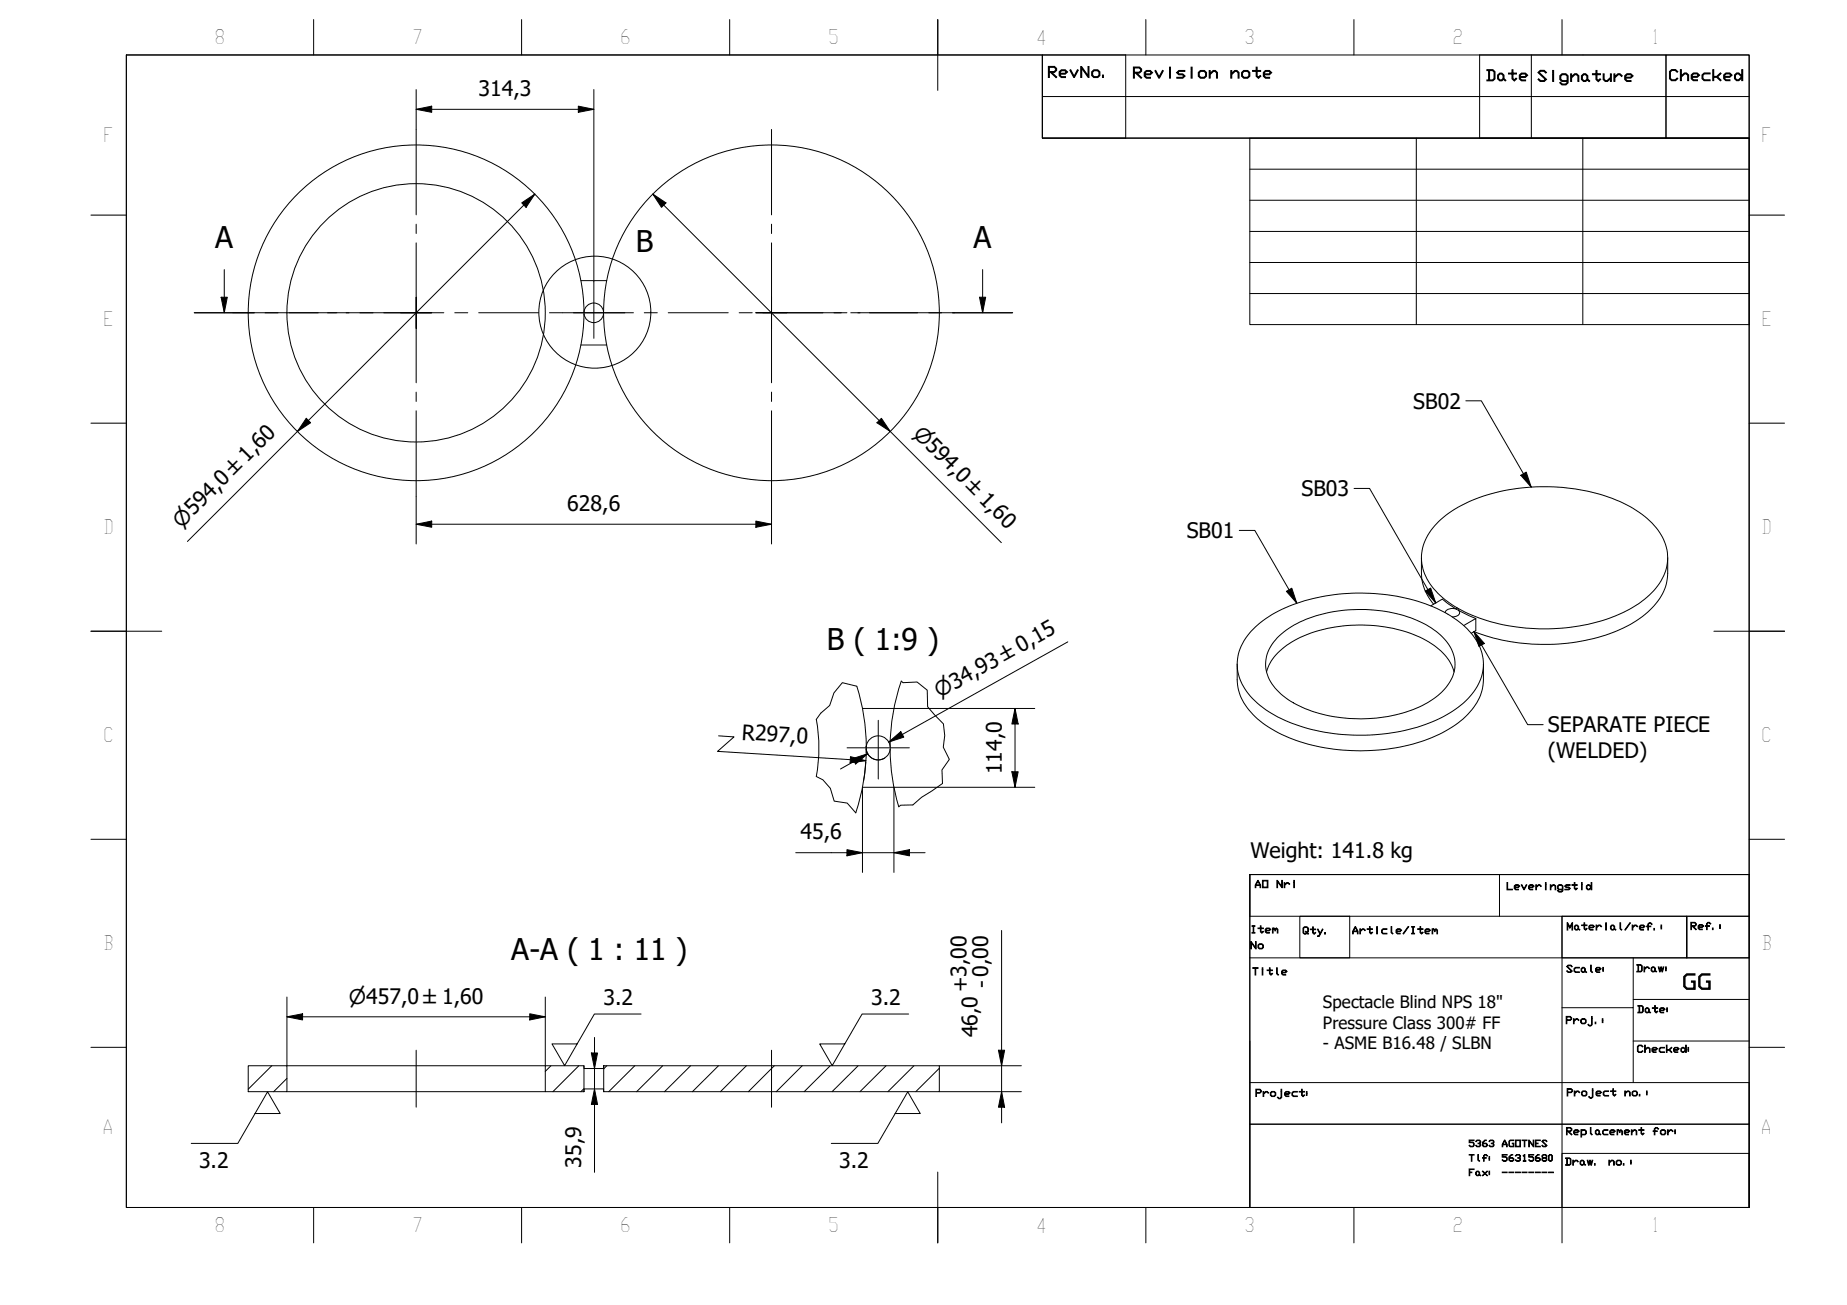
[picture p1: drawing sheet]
<svg xmlns="http://www.w3.org/2000/svg" width="297mm" height="210mm" viewBox="0 0 297 210" stroke-linecap="round" stroke-linejoin="round" font-family="sans-serif">
<!-- layer: Hatch (ISO) -->
<g fill="none" stroke="#000" stroke-width=".16">
<path d="M43.7 171.4l-3.8 3.8M46.1 173.5l-2.1 2.1M88.6 171.4l-.9 .9M93.1 171.4l-4.2 4.2M93.9 175.1l-.5 .5M97.6 171.4l-.5 .5M102.1 171.4l-4.2 4.2M106.6 171.4l-4.2 4.2M111.1 171.4l-4.2 4.2M115.5 171.4l-4.1 4.2M120 171.4l-4.1 4.2M124.5 171.4l-4.1 4.2"/>
<path d="M129 171.4l-4.2 4.2M133.5 171.4l-4.2 4.2M138 171.4l-4.2 4.2M142.5 171.4l-4.2 4.2M147 171.4l-4.2 4.2M151.1 171.8l-3.8 3.8"/>
</g>
<!-- layer: Visible (ISO) -->
<g fill="none" stroke="#000" stroke-width=".16">
<path d="M93.4 45.1h4.2M93.4 55.5h4.2M93.9 50.1a27 27 0 0 0-39.9-23.5 27 27 0 0 0-1.8 46.3 27 27 0 0 0 41.6-20.3l.1-2.1M93.9 50.5a1.58 1.58 0 0 0 1.6 1.4 1.58 1.58 0 0 0 1.6-1.4M93.9 50.1v.4M93.9 50.1a1.58 1.58 0 0 1 1.6-1.4 1.58 1.58 0 0 1 1.6 1.4M97.1 50.1v.4M97.1 50.1a27 27 0 0 1 39.9-23.5 27 27 0 0 1 1.8 46.3 27 27 0 0 1-41.6-20.3l-.1-2.1M228.6 89.7v2.5a7.7 7.7 0 0 0 2 5M230.1 97.4l1.9-1 2.3 1.6M234.3 97.7l.2 .2M234.3 98a1.41 1.41 0 0 0-1.9 .5"/>
<path d="M234.3 97.7a11.3 11.3 0 0 1-5.5-6.2 7.6 7.6 0 0 1 2.6-7.7 23.1 23.1 0 0 1 13.4-5.3 30.7 30.7 0 0 1 17.3 3 11.2 11.2 0 0 1 5.9 6.6 7.7 7.7 0 0 1-2.7 7.6 22.3 22.3 0 0 1-12 5.1 30.7 30.7 0 0 1-18.8-2.9M234.3 97.7v.3M234.5 98.1a.57 .57 0 0 1 .2 .7 .57 .57 0 0 1-.6 .4h-.5M234.5 98.1l2.8 1.4M234.5 97.9v.2M268.2 89.7v2.5a9 9 0 0 1-4.1 7 26.7 26.7 0 0 1-15.5 4.4 30.7 30.7 0 0 1-11.5-2M131.3 115.7a25.4 25.4 0 0 1 0 9.2M137.8 110.4a33 33 0 0 1 1.5 9.6M138.7 114h5.1M144.9 109.6a33 33 0 0 0-1.7 10.4M199 106.8v2.5a9 9 0 0 0 4.1 7 27.1 27.1 0 0 0 16.4 4.4 26.6 26.6 0 0 0 14.9-4.4 9 9 0 0 0 4.2-7v-2.5M201.2 101.6a20.4 20.4 0 0 1 11.3-5.6 30.7 30.7 0 0 1 20.4 2.8 11.3 11.3 0 0 1 5.4 6.3 7.6 7.6 0 0 1-2.6 7.6 23.1 23.1 0 0 1-13.3 5.4 29.4 29.4 0 0 1-18.4-3.6 10 10 0 0 1-5-6.9 7.6 7.6 0 0 1 2.2-6z"/>
<path d="M203.7 108.1a8.9 8.9 0 0 1 5-5.4 24 24 0 0 1 20.6 .3 8.6 8.6 0 0 1 4.5 5.1M205.4 102.6a17.5 17.5 0 0 1 10.5-4.4 22.8 22.8 0 0 1 14.3 2.8 7.4 7.4 0 0 1 3.8 5.7 7.3 7.3 0 0 1-3.9 6 22.9 22.9 0 0 1-15.6 2.6 16.1 16.1 0 0 1-9.4-4.6 5.7 5.7 0 0 1 .3-8.1zM235.4 100.6l1.9-1.1v1.9l-.7 .5M138.7 126.6h5.1M139.3 120v.5M139.3 120a1.94 1.94 0 0 1 3-1.3 1.94 1.94 0 0 1 0 3.2 1.94 1.94 0 0 1-3-1.4M139.3 120.6a33 33 0 0 1-1.7 10.1M143.2 120.6a33 33 0 0 0 1.3 9.2M39.9 171.4h6.2v4.2h-6.2zM46.1 175.6h41.6M46.1 171.4h41.6M87.7 171.4h6.2v4.2h-6.2z"/>
<path d="M93.9 171.4v.5h3.2v-.5M93.9 175.6v-.5h3.2v.5M97.1 171.4h54v4.2h-54z"/>
<circle cx="66.9" cy="50.3" r="20.8"/>
</g>
<!-- layer: Break Line (ISO) -->
<path d="M137.8 110.4l-2.3-.6-1.4 1.7-.7 2-1.4 1.2-.7 1M144.9 109.6l.3 .2 2.3-.1 1.6 1.3 .1 2.7 2.5 2.7 .2 1.9-.2 1.9 1 1.9-1.2 1.7 .1 2.2-3.4 2.2-1.4 1.3h-2l-.3 .3M131.3 124.9l1 .5 1.2 1.4 .7 2.1 2 .3 1.4 1.5" fill="none" stroke="#000" stroke-width=".16"/>
<!-- layer: Section Line (ISO) -->
<g fill="none" stroke="#000" stroke-width=".16">
<path d="M31.2 50.3h9.7M35.6 47.8h1l-.5 2.5zM36.1 43.4v6.9M42.6 50.3h2.1M46.5 50.3h9.6M57.9 50.3h2.1M61.7 50.3h9.7M73.1 50.3h2.1M77 50.3h9.6M88.4 50.3h2.1M92.2 50.3h9.7M103.6 50.3h2.1"/>
<path d="M107.5 50.3h9.6M118.9 50.3h2.1M122.7 50.3h9.7M134.1 50.3h2.1M138 50.3h9.6M149.4 50.3h2M153.2 50.3h9.7M157.5 47.8h1l-.5 2.5zM158 43.4v6.9"/>
</g>
<path d="M35.6 47.8h1l-.5 2.5zM157.5 47.8h1l-.5 2.5z" fill="#000"/>
<!-- layer: Detail Boundary (ISO) -->
<circle cx="95.7" cy="50.2" r="9" fill="none" stroke="#000" stroke-width=".16"/>
<!-- layer: BOXES -->
<g fill="none" stroke="#000" stroke-width=".16">
<path d="M167.6 8.8v6.7h113.7M167.6 15.5v6.7h113.7M167.6 8.8h13.4v13.4h-13.4zM238 8.8h29.9v13.4h-29.9zM246.3 8.8v13.4M267.9 8.8h13.4v13.4h-13.4zM201 140.7h80.3h-80.3v6.7h80.3v-6.7v53.5h-80.3zM201 154.1h80.3M209 147.4h8.1v6.7h-8.1zM241.2 140.7v6.7M251.2 147.4h20.1v6.7v-6.7h10v6.7h-30.1zM251.2 147.4v46.8v-8.7h30.1v8.7"/>
<path d="M262.7 154.1v8h-11.5M201 174.1h80.3v6.7h-80.3v13.4M201 167.4v13.4h80.3v13.4M262.7 162.1v12M262.7 160.8h18.6M262.7 167.4h18.6M201 194.2h80.3"/>
</g>
<!-- layer: BORDER -->
<g fill="none" stroke="#000" stroke-width=".16">
<path d="M20.3 8.8h261v185.4h-261zM50.4 3.1v5.7M83.9 3.1v5.7M117.3 3.1v5.7M150.8 3.1v11.4M184.3 3.1v5.7M217.7 3.1v5.7M251.2 3.1v5.7M14.6 34.6h5.7M281.3 34.6h5.7M14.6 68.1h5.7M281.3 68.1h5.7"/>
<path d="M14.6 101.5h11.4M275.6 101.5h11.4M14.6 135h5.7M281.3 135h5.7M14.6 168.5h5.7M281.3 168.5h5.7M50.4 194.2v5.7M83.9 194.2v5.7M117.3 194.2v5.7M150.8 188.5v11.4M184.3 194.2v5.7M217.7 194.2v5.7"/>
<path d="M251.2 194.2v5.7"/>
</g>
<!-- layer: 0 -->
<path d="M20.3 8.8h147.3v13.4h113.7v30h-80.3v-30h80.3v118.5h-80.3v53.5h-180.7zM201 27.2h80.3M201 32.2h80.3M201 37.2h80.3M227.8 22.2v30M254.6 22.2v30M201 42.2h80.3M201 47.2h80.3" fill="none" stroke="#000" stroke-width=".16"/>
<!-- layer: Center Mark (ISO) -->
<g fill="none" stroke="#000" stroke-width=".16">
<path d="M66.9 39.1v11.2v-2.5M66.9 20.8v13.8M66.9 36.1v1.5M124.1 39.1v11.2v-2.5M124.1 20.8v13.8M124.1 36.1v1.5M37.4 50.3h13.8M52.7 50.3h1.5M55.7 50.3h11.2h-2.5M66.9 52.8v-2.5v11.3M69.4 50.3h-2.5h2.5M90.5 50.3h10"/>
<path d="M95.5 45.3v9.1M121.6 50.3h2.5h-2.5M124.1 52.8v-2.5v11.3M126.6 50.3h-2.5h11.2M136.8 50.3h1.5M139.8 50.3h13.8M66.9 63.1v1.5M66.9 66.1v13.7M124.1 63.1v1.5M124.1 66.1v13.7M141.2 115.9v9.4M136.2 120.3h10"/>
</g>
<!-- layer: Centerline (ISO) -->
<path d="M66.9 168.9v9.2M124.1 168.9v9.2" fill="none" stroke="#000" stroke-width=".16"/>
<!-- layer: Dimension (ISO) -->
<g fill="none" stroke="#000" stroke-width=".16">
<path d="M66.9 17.6l2.5-.5v1zM66.9 17.6h28.6M66.9 14.4v6.4M93 17.1l2.5 .5-2.5 .5zM95.5 14.4v30.9M83.9 32.6l2.1-1.4-1.4 2.2zM86 31.2l-55.9 55.9M105 31.2l2.1 1.4-.7 .8zM105 31.2l56 56.1M49.3 67.3l.7 .7-2.2 1.4zM66.9 79.8v7.7M124.1 79.8v7.7"/>
<path d="M141.8 67.3l1.4 2.1-2.2-1.4zM66.9 84.3l2.5-.5v1zM66.9 84.3h57.2M121.6 83.8l2.5 .5-2.5 .5zM115.6 118.4l2.4 .1-2.6 2.4 23.9 1.5M142.9 119.4l2-1.7 .5 .9zM143.8 114h22.6M163.2 114l.5 2.5h-1zM163.2 114v12.6M171.7 103.2l-28.8 16.2 2.2-1.3M128 137.2h20.8M136.2 136.7l2.5 .5-2.5 .5z"/>
<path d="M136.8 121.7l2.5 .7-2.6 .3zM137.1 122l2.5-.8-2 1.7zM138.7 126.6v13.7M139.2 122.6l-.3 2.9M139.3 121v-.6a1.9 1.9 0 0 0 1.8 1.8M139.3 120v.2zM139.6 121.2l-4.4 2.5M142.3 121.9l-1 .3M143.8 137.2l2.5-.5v1zM162.7 124.1h1l-.5 2.5zM166.4 126.6h-22.6v13.7M161.1 149.7v30.9"/>
<path d="M46.1 163.5l2.6-.4v1zM46.1 163.5h41.6M46.1 160.4v11M85.2 163.1l2.5 .4-2.5 .6zM87.7 160.4v11M95.1 169.4h1l-.5 2.5zM95.6 175.1l.5 2.5h-1zM95.6 166.9v21.7M151.1 175.6h13.2M151.1 171.4h13.2M160.6 168.9h1l-.5 2.5zM161.1 175.6l.5 2.5h-1z"/>
</g>
<g fill="#000">
<path d="M66.9 17.6l2.5-.5v1zM93 17.1l2.5 .5-2.5 .5zM83.9 32.6l2.1-1.4-1.4 2.2zM105 31.2l2.1 1.4-.7 .8zM49.3 67.3l.7 .7-2.2 1.4zM141.8 67.3l1.4 2.1-2.2-1.4zM66.9 84.3l2.5-.5v1zM121.6 83.8l2.5 .5-2.5 .5zM142.9 119.4l2-1.7 .5 .9zM163.2 114l.5 2.5h-1zM136.2 136.7l2.5 .5-2.5 .5zM136.8 121.7l2.5 .7-2.6 .3z"/>
<path d="M137.1 122l2.5-.8-2 1.7zM143.8 137.2l2.5-.5v1zM162.7 124.1h1l-.5 2.5zM46.1 163.5l2.6-.4v1zM85.2 163.1l2.5 .4-2.5 .6zM95.1 169.4h1l-.5 2.5zM95.6 175.1l.5 2.5h-1zM160.6 168.9h1l-.5 2.5zM161.1 175.6l.5 2.5h-1z"/>
</g>
<!-- layer: Symbol (ISO) -->
<path d="M217.8 78.6h2.5l10.6 18.4M235.7 64.5h2.5l8.1 13.9M244.6 76.4l.8-.5 .9 2.5zM199.3 85.3h2.5l6.8 11.7M206.9 95.1l.9-.5 .8 2.4zM229.2 95.1l.9-.5 .8 2.4zM237 101.6l1.7 1.9-.9 .5zM237 101.6l8.7 15h2.5M41 179.1h4.1l-2.1-3.5-4.8 8.3h-7.4M103.1 163.1h-7.5l-4.8 8.3-2-3.5h4M144 179.1h4l-2-3.5-4.8 8.3h-7.5M146.1 163.1h-7.5l-4.8 8.3-2-3.5h4.1" fill="none" stroke="#000" stroke-width=".16"/>
<path d="M244.6 76.4l.8-.5 .9 2.5zM206.9 95.1l.9-.5 .8 2.4zM229.2 95.1l.9-.5 .8 2.4zM237 101.6l1.7 1.9-.9 .5z" fill="#000"/>
<g font-size="4.8">
<text x="34.6" y="39.9">A</text>
<text x="102.2" y="40.5">B</text>
<text x="156.6" y="39.9">A</text>
<text x="133" y="104.6">B ( 1:9 )</text>
<text x="82.2" y="154.4">A-A ( 1 : 11 )</text>
</g>
<g font-size="3.4">
<text x="76.9" y="15.4">314,3</text>
<text x="227.3" y="65.7">SB02</text>
<text x="91.2" y="82.2">628,6</text>
<text x="209.3" y="79.8">SB03</text>
<text x="190.9" y="86.6">SB01</text>
<text x="119.2" y="118.9" transform="rotate(4 119.2 118.9)">R297,0</text>
<text x="248.9" y="117.8">SEPARATE PIECE</text>
<text x="161.1" y="124.6" transform="rotate(-90 161.1 124.6)">114,0</text>
<text x="248.9" y="121.9">(WELDED)</text>
<text x="128.7" y="135">45,6</text>
<text x="201.1" y="138">Weight: 141.8 kg</text>
<text x="97" y="161.6">3.2</text>
<text x="140.1" y="161.6">3.2</text>
<text x="155.6" y="159.6" transform="rotate(-90 155.6 159.6)">+3,00</text>
<text x="159" y="159" transform="rotate(-90 159 159)">- 0,00</text>
<text x="270.5" y="159.1">GG</text>
<text x="157.2" y="166.9" transform="rotate(-90 157.2 166.9)">46,0</text>
<text x="32" y="187.9">3.2</text>
<text x="93.5" y="187.8" transform="rotate(-90 93.5 187.8)">35,9</text>
<text x="134.9" y="187.9">3.2</text>
</g>
<g font-size="3.3">
<text x="146.7" y="69.9" transform="rotate(45 146.7 69.9)">⌀594,0 ±1,60</text>
<text x="29.2" y="85" transform="rotate(-45 29.2 85)">⌀594,0 ±1,60</text>
<text x="151.1" y="112.3" transform="rotate(-29 151.1 112.3)">⌀34,93 ±0,15</text>
<text x="56.1" y="161.4">⌀457,0 ±1,60</text>
</g>
<g font-size="3.2">
<text x="34.5" y="7.1">8</text>
<text x="66.3" y="7.1">7</text>
<text x="99.7" y="7.1">6</text>
<text x="133.2" y="7.1">5</text>
<text x="166.6" y="7.2">4</text>
<text x="200.1" y="7.1">3</text>
<text x="233.6" y="7.1">2</text>
<text x="265.6" y="7.1">1</text>
<text x="16.6" y="22.9">F</text>
<text x="283.3" y="22.9">F</text>
<text x="16.6" y="52.5">E</text>
<text x="283.3" y="52.5">E</text>
<text x="16.6" y="86">D</text>
<text x="283.3" y="86">D</text>
<text x="16.6" y="119.4">C</text>
<text x="283.3" y="119.4">C</text>
<text x="16.6" y="152.9">B</text>
<text x="283.3" y="152.9">B</text>
<text x="16.5" y="182.4">A</text>
<text x="283.2" y="182.4">A</text>
<text x="34.5" y="198.2">8</text>
<text x="66.3" y="198.2">7</text>
<text x="99.7" y="198.2">6</text>
<text x="133.2" y="198.2">5</text>
<text x="166.6" y="198.3">4</text>
<text x="200.1" y="198.2">3</text>
<text x="233.6" y="198.2">2</text>
<text x="265.6" y="198.2">1</text>
</g>
<g font-size="2.7">
<text x="212.8" y="162.2">Spectacle Blind NPS 18&quot;</text>
<text x="212.8" y="165.5">Pressure Class 300# FF</text>
<text x="212.8" y="168.7">- ASME B16.48 / SLBN</text>
</g>
<g font-size="2.4">
<text x="168.4" y="12.4">RevNo.</text>
<text x="182.1" y="12.5">Revision</text>
<text x="197.7" y="12.5">note</text>
<text x="238.9" y="13">Date</text>
<text x="247.1" y="13.1">Signature</text>
<text x="268.3" y="12.9">Checked</text>
</g>
<g font-size="1.6">
<text x="201.7" y="142.8">AO</text>
<text x="205.2" y="142.8">Nri</text>
<text x="242.2" y="143.1">Leveringstid</text>
<text x="251.9" y="149.6">Material/ref.:</text>
<text x="271.8" y="149.5">Ref.:</text>
<text x="201" y="150.1">Item</text>
<text x="201" y="152.6">No</text>
<text x="209.4" y="150.2">Qty.</text>
<text x="217.4" y="150.2">Article/Item</text>
<text x="201.3" y="156.8">Title</text>
<text x="251.8" y="156.4">Scale:</text>
<text x="263.1" y="156.3">Draw:</text>
<text x="251.7" y="164.6">Proj.:</text>
<text x="263.2" y="162.9">Date:</text>
<text x="263.2" y="169.3">Checked:</text>
<text x="201.8" y="176.4">Project:</text>
<text x="251.9" y="176.3">Project</text>
<text x="261.2" y="176.3">no.:</text>
<text x="251.8" y="182.5">Replacement</text>
<text x="265.7" y="182.5">for:</text>
<text x="251.6" y="187.4">Draw.</text>
<text x="258.6" y="187.4">no.:</text>
</g>
<g font-size="1.5">
<text x="236.1" y="184.4">5363</text>
<text x="241.4" y="184.4">AGOTNES</text>
<text x="236.1" y="186.8">Tlf:</text>
<text x="236.1" y="189.1">Fax:</text>
<text x="241.4" y="186.8">56315680</text>
<text x="241.4" y="189.1">--------</text>
</g>
</svg>
